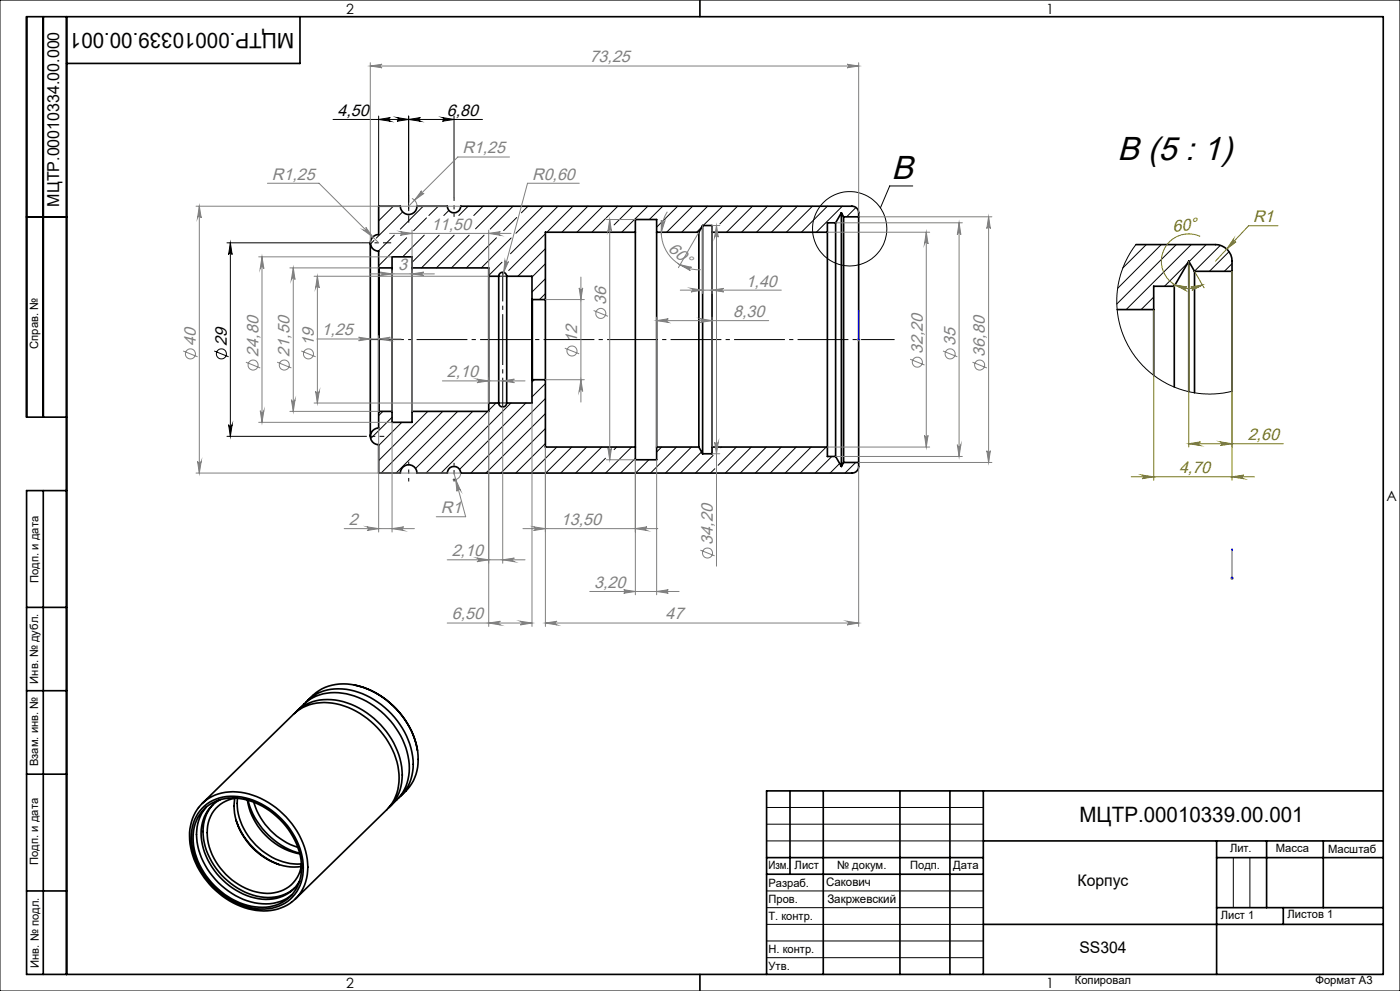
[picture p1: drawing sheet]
<svg xmlns="http://www.w3.org/2000/svg" width="420mm" height="297mm" viewBox="0 0 420 297" stroke-linecap="round" stroke-linejoin="round" font-family="sans-serif">
<g fill="none" stroke="#000" stroke-width=".3">
<path d="M0 0h420v297h-420zM113.6 34.8v27.1M113.6 35.8l3.5-.6a.55 .55 0 0 0-.5 .6 .55 .55 0 0 0 .5 .5zM119.1 35.2l3.5 .6-3.5 .5a.55 .55 0 0 0 .5-.5 .55 .55 0 0 0-.5-.6zM122.6 35.8l3.5-.6a.55 .55 0 0 0-.5 .6 .55 .55 0 0 0 .5 .5zM122.6 34.8v27.8M132.7 35.2l3.5 .6-3.5 .5a.55 .55 0 0 0 .5-.5 .55 .55 0 0 0-.5-.6zM136.2 34.8v24.5M144.7 35.8h-44.8M273.8 55.7h-6.9l-2.8 6.6M68.1 72.8h40.5M69.1 72.8v58"/>
<path d="M69.1 72.8l.5 3.5a.53 .53 0 0 0-.5-.5 .53 .53 0 0 0-.5 .5zM112.2 72.1l-1.1 1.1M118 61.8l-4.4 4.4M118.3 70.5l-4.8 4.8M120.8 63.5l-7.9 7.9M122 71.3l-8.4 8.4M127 61.8l-6.9 6.9M127.3 70.5l-6.3 6.2M128 65.3l-3.9 3.8M131.5 61.8l-2.8 2.8M131.8 70.5l-8.2 8.1M134.7 63.1l-1.6 1.5"/>
<path d="M136.2 70.5l-9.8 9.8M140.4 61.8l-2.7 2.8M140.8 70.5l-9.9 9.8M144.9 61.8l-2.8 2.8M145.2 70.5l-9.8 9.8M148.9 71.3l-9 9M149.4 61.8l-6.7 6.8M150.6 78.6l-4 4M153.4 71.3l-9 9M153.9 61.8l-6.9 6.9M155 65.2l-3.9 3.9M158.4 61.8l-2 2"/>
<path d="M162.9 61.8l-8.1 8.1M163.6 70.1l-11 11M163.6 74.5l-8.2 8.3M163.6 79.1l-4 3.9M167.4 61.8l-14.3 14.3M171.9 61.8l-7.8 7.8M176.4 61.8l-7.8 7.8M180.9 61.8l-7.8 7.8M181.6 65.5l-4 4.1M185.3 61.8l-3.4 3.5M189.8 61.8l-5.6 5.6M194.3 61.8l-7.8 7.8"/>
<path d="M198.8 61.8l-4 4M203.3 61.8l-6.3 6.3M207.8 61.8l-7.8 7.8M210.6 68l-1.6 1.6M212.3 61.8l-7.8 7.8M213.6 69.4v.1M216.8 61.8l-5.8 5.8M221.3 61.8l-5.3 5.3M225.7 61.8l-7.8 7.8M230.3 61.8l-7.8 7.8M234.7 61.8l-7.8 7.8M239.2 61.8l-7.8 7.8"/>
<path d="M243.7 61.8l-7.8 7.8M248.2 61.8l-7.8 7.8M252.7 61.8l-7.8 7.8M256.8 62.2l-2.8 2.8M340.8 73.3l-1.9 2.7-2.1 4.3-1.3 4.8-.5 4.1 .2 4.3 .8 4.2 1.5 4 2.1 3.9 2.3 3 3.2 3.1 3.6 2.5 3.8 1.9 4.8 1.4 3.6 .5h4.8l3.9-.7M343.9 73.3l-7.1 7M348.4 73.3l-13.1 13.1M352.9 73.3l-17.9 17.8M356.3 78.8l-6.9 7M357.4 73.3l-19.5 19.5M361.8 73.3l-5.1 5.2M366.1 73.5l-7.7 7.8"/>
<path d="M368.7 75.4l-5.9 5.9M369.6 79l-2.3 2.3M117.6 80.1l-.2 .2M163.6 83.5l-4 4M163.6 88l-1.7 1.8M346.1 89l-3.8 3.8M64.3 105.2l4.3 1.7M160.3 113.8l-.7 .7M163.6 119.4l-22.3 22.4M163.6 115l-4 4M68.1 130.8h40.5M68.6 127.3a.53 .53 0 0 0 .5 .5 .53 .53 0 0 0 .5-.5l-.5 3.5z"/>
<path d="M114.9 123.3l-1.3 1.3M117.6 125.1l-6.4 6.3M120.5 126.6l-6.9 6.9M123.9 123.3l-.3 .2M128.3 123.3l-14.7 14.7M132.8 123.3l-18.5 18.5M137.3 123.3l-18.5 18.5M141.8 123.3l-17.1 17.1M146.3 123.3l-18.5 18.5M148.8 120.8l-2.2 2.2M153.3 120.8l-21 21M157.8 120.8l-19.9 19.9"/>
<path d="M163.6 124l-17.8 17.8M163.6 128.4l-13.4 13.4M163.6 132.9l-8.9 8.9M167 134l-7.8 7.8M171.5 134l-7.8 7.8M176 134l-7.8 7.8M180.5 134l-7.8 7.8M181.6 137.3l-4.4 4.5M185 134l-.8 .8M189.5 134l-7.8 7.8M190.6 137.4l-4.4 4.4M194.7 137.8l-4 4"/>
<path d="M198.5 134l-1.5 1.5M203 134l-7.8 7.8M207.4 134l-7.8 7.8M210.5 135.4l-6.4 6.4M213.9 136.5l-5.3 5.3M216.4 134l-.2 .2M220.9 134l-5.5 5.4M225.4 134l-7.8 7.8M229.9 134l-7.8 7.8M234.4 134l-7.8 7.8M238.9 134l-7.8 7.8M243.3 134l-7.8 7.8"/>
<path d="M247.9 134l-7.8 7.8M249.6 136.8l-5.1 5M251.9 138.9l-2.9 2.9M256.7 138.6l-3.2 3.2M214.5 140.5l-1.4 1.3M230 242h65M230 247h65M230 252h65M370 257v15M375 257v15M230 267h65M230 272h65"/>
<path d="M230 277h65M230 282h65M230 287h65"/>
<circle cx="254.9" cy="68.6" r="11.1"/>
<circle cx="66.4" cy="106.1" r="1.51"/>
</g>
<g fill="none" stroke="#000" stroke-width=".5">
<path d="M13 5v120M20 5v287M90 5v14h-70M210 0v5M8 65h12M111.1 72.8v58M190.6 69.6v64.4M190.6 69.6h-27v20.2M190.6 69.6v-3.8h6.4v3.8M197 69.6v64.4M197 69.6h12.7M209.7 69.6v64.4"/>
<path d="M210.8 67.6v68.4M210.8 67.6h2.8v2M210.8 67.6l-1.1 2M213.6 69.6v64.4M213.6 69.6h34.6M248.2 69.6v64.4M250.7 66.8v70M250.7 66.8h-2.5v2.8M252.4 63.8v76M252.4 63.8l.7 1.2M252.4 63.8l-1.7 3M253.1 65v73.6"/>
<path d="M253.1 65h4.5M257.6 65a2.34 2.34 0 0 0-1.6-3.2h-117.8a2.01 2.01 0 0 1-2 2 2.01 2.01 0 0 1-2-2h-9.1a2.5 2.5 0 0 1-2.5 2.5 2.5 2.5 0 0 1-2.5-2.5h-6.5v8.5a2.49 2.49 0 0 0-2.5 2.5 2.49 2.49 0 0 0 2.5 2.5v4.9M257.6 65v73.6M340.8 73.3h23.8a4.9 4.9 0 0 1 5 5v3M356.6 78.3v39.1M356.6 78.3l1.8 3M356.6 78.3l-4.3 7.5M113.6 80.2l.1 .1M113.6 80.2v43.2M113.7 80.3v43M113.7 80.3h3.9M117.6 80.3v43"/>
<path d="M117.6 80.3v-3.3h6v3.3M123.6 80.3v43M123.6 80.3h23v2.5M146.6 82.8v38M146.6 82.8h3M149.6 82.8a1.2 1.2 0 0 1 1.2-1.2 1.2 1.2 0 0 1 1.2 1.2M149.6 82.8v38M152 82.8v38M152 82.8h7.6v6.9M159.6 89.7l.1 .1M159.6 89.7v24.2M159.7 89.8v24"/>
<path d="M159.7 89.8h3.9M163.6 89.8v24M335.1 92.8h11M346.1 92.8v19.7M352.3 85.8v30.2M352.3 85.8h-6.2v7M358.4 81.3v36.4M358.4 81.3h11.2M369.6 81.3v36M159.6 113.9v6.9h-7.6M159.7 113.8l-.1 .1M159.7 113.8h3.9"/>
<path d="M163.6 113.8v20.2h27M20 125h-12v-120h407v287h-407v-145h12M113.6 123.4v4.9a2.49 2.49 0 0 0-2.5 2.5 2.49 2.49 0 0 0 2.5 2.5v8.4l6.5 .1a2.5 2.5 0 0 1 2.5-2.5 2.5 2.5 0 0 1 2.5 2.5h9.1a2.01 2.01 0 0 1 2-2 2.01 2.01 0 0 1 2 2h117.4a1.99 1.99 0 0 0 2-2v-1.2M113.7 123.3l-.1 .1M113.7 123.3h3.9M117.6 123.3v3.3h6v-3.3M146.6 120.8h3M146.6 120.8v2.5h-23M149.6 120.8a1.2 1.2 0 0 0 1.2 1.2 1.2 1.2 0 0 0 1.2-1.2M190.6 134v3.8h6.4v-3.8M197 134h12.7M209.7 134l1.1 2"/>
<path d="M213.6 134h34.6M213.6 134v2h-2.8M248.2 134v2.8h2.5M250.7 136.8l1.7 3M253.1 138.6l-.7 1.2M253.1 138.6h4.5M13 147v145M8 182h12M8 207h12M88.5 213.6a14.3 14.3 0 0 1 15.7-2.9 24.4 24.4 0 0 1 16.5 21.6 13 13 0 0 1-4.2 9.9M89 213.1a14 14 0 0 1 9.1-5.4 22.5 22.5 0 0 1 20.7 10.6 18.3 18.3 0 0 1 2.5 18.3l-1.7 2.6-2.7 2.6M91.8 210.5a13.8 13.8 0 0 1 14.5-3.4 24.5 24.5 0 0 1 17.7 22 13 13 0 0 1-4.4 10"/>
<path d="M92.3 209.9a14.6 14.6 0 0 1 16.7-3.9 24.9 24.9 0 0 1 16.4 20.4 13.7 13.7 0 0 1-5.2 12.1M106.3 205.3a24.8 24.8 0 0 1 18.9 19.6M8 232h12M66 239.7a11.5 11.5 0 0 0-5.3 13.4 21.4 21.4 0 0 0 19 16.5 11 11 0 0 0 10.2-5.5M70.4 239.3a18.3 18.3 0 0 0 9.3 17.9 15.6 15.6 0 0 0 10.7 2.5M70.8 239.2a9.9 9.9 0 0 0-8.6 11.4 19.5 19.5 0 0 0 18 17.2 9.9 9.9 0 0 0 10.3-8.4M71.2 239.3a18.9 18.9 0 0 0 10.4 17.6 16.4 16.4 0 0 0 8.8 2M74.2 239.8a19.9 19.9 0 0 0 15.8 16.1M74.4 239.8a22.7 22.7 0 0 0 15.5 15.9M237 237v25M247 237v55M270 237v55"/>
<path d="M285 237v55M295 237v55M415 237h-185v55M60.6 242.3a13.5 13.5 0 0 1 14.2-2.9 23.2 23.2 0 0 1 16.2 20.7 11.8 11.8 0 0 1-13.9 12.3 23.1 23.1 0 0 1-19.7-21.4 12.3 12.3 0 0 1 3.2-8.7zM60.7 240.8l27.4-26.8a14.4 14.4 0 0 1 15.2-2.4 24.8 24.8 0 0 1 16.4 20.4 13.4 13.4 0 0 1-3.7 10.7l-27.4 26.7M61.2 242.6a13.3 13.3 0 0 1 14.2-2.5 22.5 22.5 0 0 1 15.1 19.9 11.5 11.5 0 0 1-14 11.8 22.4 22.4 0 0 1-18.6-20.7 11.8 11.8 0 0 1 3.3-8.5zM61.9 241.9a13.7 13.7 0 0 0-1.9 14 22.6 22.6 0 0 0 18.7 15 12.1 12.1 0 0 0 8.9-2.7M63.9 241.2a13.1 13.1 0 0 0-2 13.6 21.5 21.5 0 0 0 18.4 14.2 11.6 11.6 0 0 0 8-2.8M70.8 245.9a21.9 21.9 0 0 0 12.9 13.2M76.2 240.4a20.2 20.2 0 0 0 13.2 13.6M230 257h65M295 252h120"/>
<path d="M365 252v40M365 257h50M380 252v20M397 252v20M8 267h12M87.5 270.4a13.4 13.4 0 0 0 4.5-14.1 24.4 24.4 0 0 0-22.1-19 12.7 12.7 0 0 0-13 14.4 24 24 0 0 0 22.2 21.3 13.5 13.5 0 0 0 8.3-2.6M230 262h65M295 277h120M365 272h50M385 272v5M210 292v5"/>
</g>
<g fill="none" stroke="#808080" stroke-width=".3">
<path d="M111.1 19.8l3.5-.5a.53 .53 0 0 0-.5 .5 .53 .53 0 0 0 .5 .5zM111.1 18.8v54M111.1 19.8h146.5M254.1 19.3l3.5 .5-3.5 .5a.53 .53 0 0 0 .5-.5 .53 .53 0 0 0-.5-.5zM257.6 18.8v45M80.2 54.9h15.5l17.9 17.9M123.6 59.5l1.2 1.1 .3 1.2M126.5 57.2a.52 .52 0 0 0 0 .7 .52 .52 0 0 0 .7 0l-2.8 2.1zM152.9 47.1h-15.6l-14.7 14.7M173.8 54.9h-15.5l-7.5 27.9M58.8 61.8h79.4M59.8 61.8l.6 3.5a.55 .55 0 0 0-.6-.5 .55 .55 0 0 0-.5 .5z"/>
<path d="M59.8 61.8v80M77.6 77h40M78.6 77l.6 3.5a.55 .55 0 0 0-.6-.5 .55 .55 0 0 0-.5 .5zM78.6 77v49.6M109 68.9a.55 .55 0 0 0 .7 0 .55 .55 0 0 0 0-.7l2.1 2.8zM116.9 70h36.4M120.1 69.4l3.5 .6-3.5 .5a.55 .55 0 0 0 .5-.5 .55 .55 0 0 0-.5-.6zM123.6 69v54.3M146.6 70l3.5-.6a.55 .55 0 0 0-.5 .6 .55 .55 0 0 0 .5 .5zM146.6 69v51.8M151.5 78.1a.55 .55 0 0 0 .4 .6 .55 .55 0 0 0 .6-.3l-1.4 3.2zM181.9 65.8h8.7"/>
<path d="M182.9 65.8v72M182.9 65.8l.5 3.5a.53 .53 0 0 0-.5-.5 .53 .53 0 0 0-.5 .5zM198.4 66a.56 .56 0 0 0 .4 .6 .56 .56 0 0 0 .7-.4l-1.1 3.4zM200.2 63.5a11.2 11.2 0 0 0-.3 11.7 11.2 11.2 0 0 0 10.3 5.6M204 79.3l3.5 .8a.53 .53 0 0 0-.7 .3 .53 .53 0 0 0 .3 .7zM209.7 69.6l-6.2 10.6M210.8 67.6v20.4M214.9 67.6l.6 3.5a.55 .55 0 0 0-.6-.5 .55 .55 0 0 0-.5 .5zM214.9 67.6v102.1M215.9 67.6h-2.3v20.4M248.2 69.6h30.7M250.7 66.8h38"/>
<path d="M257.6 65h40M277.9 69.6l.5 3.5a.53 .53 0 0 0-.5-.5 .53 .53 0 0 0-.5 .5zM277.9 69.6v64.4M287.7 66.8l.6 3.5a.53 .53 0 0 0-.6-.5 .53 .53 0 0 0-.5 .5zM287.7 66.8v70M296.6 65l.5 3.5a.53 .53 0 0 0-.5-.5 .53 .53 0 0 0-.5 .5zM296.6 65v73.6M87 80.3h26.7M88 80.3l.5 3.5a.55 .55 0 0 0-.5-.5 .55 .55 0 0 0-.6 .5zM88 80.3v43M94.2 82.8h52.4M95.2 82.8l.6 3.5a.55 .55 0 0 0-.6-.5 .55 .55 0 0 0-.5 .5z"/>
<path d="M95.2 82.8v38M110.9 82.1h19.4M114.1 81.6l3.5 .5-3.5 .5a.53 .53 0 0 0 .5-.5 .53 .53 0 0 0-.5-.5zM117.6 81.1v42.2M123.6 82.1l3.5-.5a.53 .53 0 0 0-.5 .5 .53 .53 0 0 0 .5 .5zM163.6 89.8h11.7M173.7 86.3a.53 .53 0 0 0 .6 .5 .53 .53 0 0 0 .5-.5l-.5 3.5zM174.3 83v37.5M178.1 93.1l4.3 1.7M197 96.1l3.5-.6a.55 .55 0 0 0-.5 .6 .55 .55 0 0 0 .5 .5zM197 95.1v38.9M197 96.1h33.6"/>
<path d="M204.1 87h30.3M207.3 86.4l3.5 .6-3.5 .5a.53 .53 0 0 0 .5-.5 .53 .53 0 0 0-.5-.6zM210.1 95.5l3.5 .6-3.5 .5a.55 .55 0 0 0 .5-.5 .55 .55 0 0 0-.5-.6zM213.6 87l3.5-.6a.53 .53 0 0 0-.5 .6 .53 .53 0 0 0 .5 .5zM213.6 95.1v38.9M55 105.2l4.3 1.7M73.8 108.5l4.3 1.8M83.1 108.5l4.3 1.8M87.4 119.8a.55 .55 0 0 0 .6 .5 .55 .55 0 0 0 .5-.5l-.5 3.5zM90.4 105.2l4.3 1.7M94.7 117.3a.55 .55 0 0 0 .5 .5 .55 .55 0 0 0 .6-.5l-.6 3.5zM95.1 101.6h25.2"/>
<path d="M107.6 101.1l3.5 .5-3.5 .5a.53 .53 0 0 0 .5-.5 .53 .53 0 0 0-.5-.5zM113.6 101.6l3.5-.5a.53 .53 0 0 0-.5 .5 .53 .53 0 0 0 .5 .5zM113.6 100.6v22.8M132.7 114.2h24.8M143.1 113.6l3.5 .6-3.5 .5a.53 .53 0 0 0 .5-.5 .53 .53 0 0 0-.5-.6zM150.8 114.2l3.5-.6a.53 .53 0 0 0-.5 .6 .53 .53 0 0 0 .5 .5zM163.6 113.8h11.7M169.4 104.3l4.3 1.7M174.3 113.8l.5 3.5a.53 .53 0 0 0-.5-.5 .53 .53 0 0 0-.6 .5zM257.1 101.8h1M257.2 101.4l.8 .7M257.6 101.3v1"/>
<path d="M258 101.4l-.8 .7M273 107.7l4.4 1.7M282.9 105.2l4.3 1.7M291.7 108.5l4.4 1.8M59.3 138.3a.55 .55 0 0 0 .5 .5 .55 .55 0 0 0 .6-.5l-.6 3.5zM77.6 126.6h40v32.9M78.1 123.1a.55 .55 0 0 0 .5 .5 .55 .55 0 0 0 .6-.5l-.6 3.5zM87 123.3h26.7M94.2 120.8h52.4M113.6 128.3v31.2M146.6 123.3v64.4M150.8 122v46.8"/>
<path d="M159.6 120.8v66.9M163.6 134v53.7M181.9 137.8h8.7v40.5M182.4 134.3a.53 .53 0 0 0 .5 .5 .53 .53 0 0 0 .5-.5l-.5 3.5zM197 137.8v40.5M213.6 136h2.3M214.4 132.5a.55 .55 0 0 0 .5 .5 .55 .55 0 0 0 .6-.5l-.6 3.5zM248.2 134h30.7M250.7 136.8h38M257.6 139.8v47.9M257.6 138.6h40M277.4 130.5a.53 .53 0 0 0 .5 .5 .53 .53 0 0 0 .5-.5l-.5 3.5z"/>
<path d="M287.2 133.3a.53 .53 0 0 0 .5 .5 .53 .53 0 0 0 .6-.5l-.6 3.5zM296.1 135.1a.53 .53 0 0 0 .5 .5 .53 .53 0 0 0 .5-.5l-.5 3.5zM58.8 141.8h79.4M103.3 158.4h21M110.1 157.9l3.5 .5-3.5 .6a.55 .55 0 0 0 .5-.6 .55 .55 0 0 0-.5-.5zM117.6 158.4l3.5-.5a.55 .55 0 0 0-.5 .5 .55 .55 0 0 0 .5 .6zM136.2 141.8l3.5 13.1h-8.8M136.7 143.7l1.4 3.3a.55 .55 0 0 0-.6-.4 .55 .55 0 0 0-.4 .6zM138.2 141.8a2.05 2.05 0 0 1-2.4 2M156.9 158.4h40.4M160.1 157.9l3.5 .5-3.5 .6a.55 .55 0 0 0 .5-.6 .55 .55 0 0 0-.5-.5zM190.6 158.4l3.5-.5a.55 .55 0 0 0-.5 .5 .55 .55 0 0 0 .5 .6z"/>
<path d="M134.2 167.8h23.3M143.1 167.2l3.5 .6-3.5 .5a.55 .55 0 0 0 .5-.5 .55 .55 0 0 0-.5-.6zM150.8 167.8l3.5-.6a.55 .55 0 0 0-.5 .6 .55 .55 0 0 0 .5 .5zM176.9 177.3h26.8M187.1 176.7l3.5 .6-3.5 .5a.53 .53 0 0 0 .5-.5 .53 .53 0 0 0-.5-.6zM197 177.3l3.5-.6a.53 .53 0 0 0-.5 .6 .53 .53 0 0 0 .5 .5zM210.1 164.9l4.3 1.7M369.1 173.3h1M369.3 172.9l.7 .7M369.6 172.8v1M370 172.9l-.7 .7M134.2 186.7h25.4"/>
<path d="M146.6 186.7l3.5-.5a.55 .55 0 0 0-.5 .5 .55 .55 0 0 0 .5 .6zM156.1 186.2l3.5 .5-3.5 .6a.55 .55 0 0 0 .5-.6 .55 .55 0 0 0-.5-.5zM163.6 186.7l3.5-.5a.55 .55 0 0 0-.5 .5 .55 .55 0 0 0 .5 .6zM163.6 186.7h94M254.1 186.2l3.5 .5-3.5 .6a.55 .55 0 0 0 .5-.6 .55 .55 0 0 0-.5-.5z"/>
<circle cx="180.2" cy="93.9" r="1.51"/>
<circle cx="57.1" cy="106.1" r="1.51"/>
<circle cx="75.9" cy="109.4" r="1.51"/>
<circle cx="85.3" cy="109.4" r="1.5"/>
<circle cx="92.5" cy="106.1" r="1.51"/>
<circle cx="171.6" cy="105.2" r="1.51"/>
<circle cx="275.2" cy="108.5" r="1.51"/>
<circle cx="285" cy="106.1" r="1.51"/>
<circle cx="293.9" cy="109.4" r="1.51"/>
<circle cx="212.2" cy="165.7" r="1.5"/>
</g>
<path d="M257.6 93v.4v-.4M257.6 93v8.8M257.6 101.7v.2zM257.6 101.8h.1M369.6 173.2v.2zM369.6 164.5v.4v-.4M369.6 173.3h.1M369.6 164.5v8.8" fill="none" stroke="#00f" stroke-width=".3"/>
<g fill="none" stroke="#808000" stroke-width=".3">
<path d="M356.6 78.3v55.7M360 70.8a8.2 8.2 0 0 0-11.6 7.9 8.2 8.2 0 0 0 12.3 6.7M370 71.7a.54 .54 0 0 0 .1 .7 .54 .54 0 0 0 .7 .1l-2.8 2.1zM383.4 67.7h-8.8l-10 10.6M346.1 92.8v51.1M352.5 85.4l3.5 .6a.54 .54 0 0 0-.7 .3 .54 .54 0 0 0 .4 .7zM352.6 85.3l-.6 1M357.2 86l3.5-.6-3.1 1.6a.54 .54 0 0 0 .3-.6 .54 .54 0 0 0-.7-.4zM358.4 81.3l2.8 5M369.6 81.3v62.6M356.6 133h28.4M356.6 133l3.5-.6a.55 .55 0 0 0-.5 .6 .55 .55 0 0 0 .5 .5z"/>
<path d="M366.1 132.4l3.5 .6-3.5 .5a.55 .55 0 0 0 .5-.5 .55 .55 0 0 0-.5-.6zM339.4 142.9h36.9M342.6 142.4l3.5 .5-3.5 .6a.55 .55 0 0 0 .5-.6 .55 .55 0 0 0-.5-.5zM369.6 142.9l3.5-.5a.55 .55 0 0 0-.5 .5 .55 .55 0 0 0 .5 .6z"/>
</g>
<path d="M108.6 72.8h8.8" fill="none" stroke="#000" stroke-width=".3" stroke-dasharray="15.2 1.3 1.3 1.3" stroke-dashoffset="12.8" stroke-linecap="butt"/>
<path d="M111.1 101.8h157.3" fill="none" stroke="#000" stroke-width=".3" stroke-dasharray="15.2 1.3 1.3 1.3" stroke-dashoffset="5.2" stroke-linecap="butt"/>
<path d="M122.6 66.7v-8.1" fill="none" stroke="#000" stroke-width=".3" stroke-dasharray="15.2 1.3 1.3 1.3" stroke-dashoffset="13.1" stroke-linecap="butt"/>
<path d="M136.2 65v-5.7" fill="none" stroke="#000" stroke-width=".3" stroke-dasharray="15.2 1.3 1.3 1.3" stroke-dashoffset="14.3" stroke-linecap="butt"/>
<path d="M122.6 138.4v5.9" fill="none" stroke="#000" stroke-width=".3" stroke-dasharray="15.2 1.3 1.3 1.3" stroke-dashoffset="14.2" stroke-linecap="butt"/>
<path d="M136.2 138.7v5.6" fill="none" stroke="#000" stroke-width=".3" stroke-dasharray="15.2 1.3 1.3 1.3" stroke-dashoffset="14.4" stroke-linecap="butt"/>
<path d="M115.3 130.8h-6.7" fill="none" stroke="#000" stroke-width=".3" stroke-dasharray="15.2 1.3 1.3 1.3" stroke-dashoffset="13.8" stroke-linecap="butt"/>
<path d="M150.8 81.6v40.4" fill="none" stroke="#000" stroke-width=".3" stroke-dasharray="15.2 1.3 1.3 1.3" stroke-dashoffset="6.5" stroke-linecap="butt"/>
<path d="M149.6 82.8h2.4M149.6 120.8h2.4" fill="none" stroke="#000" stroke-width=".3" stroke-dasharray="15.2 1.3 1.3 1.3" stroke-linecap="butt"/>
<g fill="#000">
<path d="M119.1 35.2l3.5 .6-3.5 .5a.55 .55 0 0 0 .5-.5 .55 .55 0 0 0-.5-.6zM113.6 35.8l3.5-.6a.55 .55 0 0 0-.5 .6 .55 .55 0 0 0 .5 .5z"/>
<path d="M122.6 35.8l3.5-.6a.55 .55 0 0 0-.5 .6 .55 .55 0 0 0 .5 .5zM132.7 35.2l3.5 .6-3.5 .5a.55 .55 0 0 0 .5-.5 .55 .55 0 0 0-.5-.6z"/>
<path d="M69.1 72.8l.5 3.5a.53 .53 0 0 0-.5-.5 .53 .53 0 0 0-.5 .5zM68.6 127.3a.53 .53 0 0 0 .5 .5 .53 .53 0 0 0 .5-.5l-.5 3.5z"/>
</g>
<path d="M150.8 114.2l3.5-.6a.53 .53 0 0 0-.5 .6 .53 .53 0 0 0 .5 .5zM143.1 113.6l3.5 .6-3.5 .5a.53 .53 0 0 0 .5-.5 .53 .53 0 0 0-.5-.6zM150.8 167.8l3.5-.6a.55 .55 0 0 0-.5 .6 .55 .55 0 0 0 .5 .5zM143.1 167.2l3.5 .6-3.5 .5a.55 .55 0 0 0 .5-.5 .55 .55 0 0 0-.5-.6z" fill="#808080"/>
<g fill="#00f">
<path d="M257.6 101.7v.2zM257.6 93v.4z"/>
<path d="M369.6 173.2v.2zM369.6 164.5v.4z"/>
</g>
<g fill="#808000">
<path d="M366.1 132.4l3.5 .6-3.5 .5a.55 .55 0 0 0 .5-.5 .55 .55 0 0 0-.5-.6zM356.6 133l3.5-.6a.55 .55 0 0 0-.5 .6 .55 .55 0 0 0 .5 .5z"/>
<path d="M342.6 142.4l3.5 .5-3.5 .6a.55 .55 0 0 0 .5-.6 .55 .55 0 0 0-.5-.5zM369.6 142.9l3.5-.5a.55 .55 0 0 0-.5 .5 .55 .55 0 0 0 .5 .6zM370 71.7l-2 2.9 2.8-2.1a.54 .54 0 0 1-.7 0 .54 .54 0 0 1-.1-.8z"/>
<path d="M352.5 85.4l3.5 .6a.54 .54 0 0 0-.7 .3 .54 .54 0 0 0 .4 .7zM357.2 86l3.5-.6-3.1 1.6a.54 .54 0 0 0 .3-.6 .54 .54 0 0 0-.7-.4z"/>
</g>
<g fill="#808080">
<path d="M123.6 82.1l3.5-.5a.53 .53 0 0 0-.5 .5 .53 .53 0 0 0 .5 .5zM114.1 81.6l3.5 .5-3.5 .5a.53 .53 0 0 0 .5-.5 .53 .53 0 0 0-.5-.5z"/>
<path d="M254.1 19.3l3.5 .5-3.5 .5a.53 .53 0 0 0 .5-.5 .53 .53 0 0 0-.5-.5zM111.1 19.8l3.5-.5a.53 .53 0 0 0-.5 .5 .53 .53 0 0 0 .5 .5zM254.1 186.2l3.5 .5-3.5 .6a.55 .55 0 0 0 .5-.6 .55 .55 0 0 0-.5-.5zM163.6 186.7l3.5-.5a.55 .55 0 0 0-.5 .5 .55 .55 0 0 0 .5 .6zM210.1 95.5l3.5 .6-3.5 .5a.55 .55 0 0 0 .5-.5 .55 .55 0 0 0-.5-.6zM197 96.1l3.5-.6a.55 .55 0 0 0-.5 .6 .55 .55 0 0 0 .5 .5zM113.6 101.6l3.5-.5a.53 .53 0 0 0-.5 .5 .53 .53 0 0 0 .5 .5zM107.6 101.1l3.5 .5-3.5 .5a.53 .53 0 0 0 .5-.5 .53 .53 0 0 0-.5-.5zM146.6 70l3.5-.6a.55 .55 0 0 0-.5 .6 .55 .55 0 0 0 .5 .5zM120.1 69.4l3.5 .6-3.5 .5a.55 .55 0 0 0 .5-.5 .55 .55 0 0 0-.5-.6z"/>
<path d="M109.7 68.2a.55 .55 0 0 1 0 .7 .55 .55 0 0 1-.7 0l2.8 2.1zM207.3 86.4l3.5 .6-3.5 .5a.53 .53 0 0 0 .5-.5 .53 .53 0 0 0-.5-.6zM213.6 87l3.5-.6a.53 .53 0 0 0-.5 .6 .53 .53 0 0 0 .5 .5zM160.1 157.9l3.5 .5-3.5 .6a.55 .55 0 0 0 .5-.6 .55 .55 0 0 0-.5-.5zM190.6 158.4l3.5-.5a.55 .55 0 0 0-.5 .5 .55 .55 0 0 0 .5 .6zM187.1 176.7l3.5 .6-3.5 .5a.53 .53 0 0 0 .5-.5 .53 .53 0 0 0-.5-.6zM197 177.3l3.5-.6a.53 .53 0 0 0-.5 .6 .53 .53 0 0 0 .5 .5zM110.1 157.9l3.5 .5-3.5 .6a.55 .55 0 0 0 .5-.6 .55 .55 0 0 0-.5-.5zM117.6 158.4l3.5-.5a.55 .55 0 0 0-.5 .5 .55 .55 0 0 0 .5 .6zM146.6 186.7l3.5-.5a.55 .55 0 0 0-.5 .5 .55 .55 0 0 0 .5 .6zM156.1 186.2l3.5 .5-3.5 .6a.55 .55 0 0 0 .5-.6 .55 .55 0 0 0-.5-.5zM151.5 78.1l-.4 3.5 1.4-3.2a.55 .55 0 0 1-.6 .4 .55 .55 0 0 1-.4-.7zM136.7 143.7l.4 3.5a.55 .55 0 0 1 .4-.6 .55 .55 0 0 1 .6 .4zM126.5 57.2l-2.1 2.8 2.8-2.1a.52 .52 0 0 1-.7 0 .52 .52 0 0 1 0-.7z"/>
<path d="M182.9 65.8l.5 3.5a.53 .53 0 0 0-.5-.5 .53 .53 0 0 0-.5 .5zM182.4 134.3a.53 .53 0 0 0 .5 .5 .53 .53 0 0 0 .5-.5l-.5 3.5zM78.6 77l.6 3.5a.55 .55 0 0 0-.6-.5 .55 .55 0 0 0-.5 .5zM78.1 123.1a.55 .55 0 0 0 .5 .5 .55 .55 0 0 0 .6-.5l-.6 3.5z"/>
<path d="M59.8 61.8l.6 3.5a.55 .55 0 0 0-.6-.5 .55 .55 0 0 0-.5 .5zM59.3 138.3a.55 .55 0 0 0 .5 .5 .55 .55 0 0 0 .6-.5l-.6 3.5zM277.9 69.6l.5 3.5a.53 .53 0 0 0-.5-.5 .53 .53 0 0 0-.5 .5zM277.4 130.5a.53 .53 0 0 0 .5 .5 .53 .53 0 0 0 .5-.5l-.5 3.5zM214.9 67.6l.6 3.5a.55 .55 0 0 0-.6-.5 .55 .55 0 0 0-.5 .5zM214.4 132.5a.55 .55 0 0 0 .5 .5 .55 .55 0 0 0 .6-.5l-.6 3.5zM173.7 86.3a.53 .53 0 0 0 .6 .5 .53 .53 0 0 0 .5-.5l-.5 3.5zM174.3 113.8l.5 3.5a.53 .53 0 0 0-.5-.5 .53 .53 0 0 0-.6 .5zM88 80.3l.5 3.5a.55 .55 0 0 0-.5-.5 .55 .55 0 0 0-.6 .5zM87.4 119.8a.55 .55 0 0 0 .6 .5 .55 .55 0 0 0 .5-.5l-.5 3.5zM95.2 82.8l.6 3.5a.55 .55 0 0 0-.6-.5 .55 .55 0 0 0-.5 .5zM94.7 117.3a.55 .55 0 0 0 .5 .5 .55 .55 0 0 0 .6-.5l-.6 3.5zM296.6 65l.5 3.5a.53 .53 0 0 0-.5-.5 .53 .53 0 0 0-.5 .5zM296.1 135.1a.53 .53 0 0 0 .5 .5 .53 .53 0 0 0 .5-.5l-.5 3.5zM287.7 66.8l.6 3.5a.53 .53 0 0 0-.6-.5 .53 .53 0 0 0-.5 .5zM287.2 133.3a.53 .53 0 0 0 .5 .5 .53 .53 0 0 0 .6-.5l-.6 3.5z"/>
<path d="M198.4 66a.56 .56 0 0 0 .4 .6 .56 .56 0 0 0 .7-.4l-1.1 3.4zM204 79.3l3.5 .8a.53 .53 0 0 0-.7 .3 .53 .53 0 0 0 .3 .7z"/>
</g>
<g font-size="10">
<text x="335.2" y="47.9">B (5 : 1)</text>
<text x="267.4" y="53.7">B</text>
</g>
<g font-size="6.3">
<text x="88.2" y="9.8" transform="rotate(-180 88.2 9.8)">МЦТР.00010339.00.001</text>
<text x="323.9" y="246.5">МЦТР.00010339.00.001</text>
</g>
<g font-size="5" fill="#808080">
<text x="176.9" y="18.7">73,25</text>
<text x="138.7" y="45.9">R1,25</text>
<text x="81.6" y="53.8">R1,25</text>
<text x="159.6" y="53.8">R0,60</text>
<text x="129.3" y="68.9">11,50</text>
<text x="200.3" y="75" transform="rotate(40 200.3 75)">60°</text>
<text x="119.5" y="81">3</text>
<text x="223.7" y="85.9">1,40</text>
<text x="181.8" y="91.4" transform="rotate(-90 181.8 91.4)">36</text>
<text x="219.9" y="95">8,30</text>
<text x="96.4" y="100.5">1,25</text>
<text x="58.7" y="103.6" transform="rotate(-90 58.7 103.6)">40</text>
<text x="77.5" y="106.9" transform="rotate(-90 77.5 106.9)">24,80</text>
<text x="86.9" y="106.9" transform="rotate(-90 86.9 106.9)">21,50</text>
<text x="94.1" y="103.6" transform="rotate(-90 94.1 103.6)">19</text>
<text x="173.2" y="102.7" transform="rotate(-90 173.2 102.7)">12</text>
<text x="276.8" y="106" transform="rotate(-90 276.8 106)">32,20</text>
<text x="286.6" y="103.6" transform="rotate(-90 286.6 103.6)">35</text>
<text x="295.5" y="106.9" transform="rotate(-90 295.5 106.9)">36,80</text>
<text x="134.1" y="113.1">2,10</text>
<text x="132.2" y="153.8">R1</text>
<text x="104.6" y="157.3">2</text>
<text x="168.3" y="157.3">13,50</text>
<text x="135.5" y="166.7">2,10</text>
<text x="213.9" y="163.2" transform="rotate(-90 213.9 163.2)">34,20</text>
<text x="178.3" y="176.2">3,20</text>
<text x="135.5" y="185.6">6,50</text>
<text x="199.7" y="185.6">47</text>
</g>
<g font-size="5">
<text x="101.3" y="34.7">4,50</text>
<text x="134.1" y="34.7">6,80</text>
<text x="68" y="103.6" transform="rotate(-90 68 103.6)">29</text>
</g>
<g font-size="5" fill="#808000">
<text x="352" y="69.5" transform="rotate(-6 352 69.5)">60°</text>
<text x="375.9" y="66.5">R1</text>
<text x="374.3" y="131.9">2,60</text>
<text x="353.7" y="141.8">4,70</text>
</g>
<text font-size="4.9" x="17.7" y="61.9" transform="rotate(-90 17.7 61.9)">МЦТР.00010334.00.000</text>
<g font-size="4.8">
<text x="323.3" y="265.7">Корпус</text>
<text x="323.8" y="285.6">SS304</text>
</g>
<g font-size="4.2">
<text x="103.8" y="4.2">2</text>
<text x="313.8" y="4.2">1</text>
<text x="415.9" y="150.2">A</text>
<text x="103.8" y="296.2">2</text>
<text x="313.8" y="296.2">1</text>
</g>
<g font-size="3.5">
<text x="247.9" y="265.6">Сакович</text>
<text x="248.2" y="270.6">Закржевский</text>
</g>
<g font-size="3.4">
<text x="11.5" y="104.5" transform="rotate(-90 11.5 104.5)">Справ. №</text>
<text x="11.6" y="174.7" transform="rotate(-90 11.6 174.7)">Подп. и дата</text>
<text x="11.4" y="204.9" transform="rotate(-90 11.4 204.9)">Инв. № дубл.</text>
<text x="11.4" y="229.6" transform="rotate(-90 11.4 229.6)">Взам. инв. №</text>
<text x="369" y="255.5">Лит.</text>
<text x="382.8" y="255.5">Масса</text>
<text x="398.4" y="255.6">Масштаб</text>
<text x="11.4" y="259.2" transform="rotate(-90 11.4 259.2)">Подп. и дата</text>
<text x="230.5" y="260.5">Изм.</text>
<text x="238.4" y="260.4">Лист</text>
<text x="251.1" y="260.4">№ докум.</text>
<text x="273" y="260.4">Подп.</text>
<text x="286" y="260.4">Дата</text>
<text x="230.5" y="265.7">Разраб.</text>
<text x="230.5" y="275.7">Т. контр.</text>
<text x="230.6" y="270.7">Пров.</text>
<text x="366.2" y="275.3">Лист 1</text>
<text x="386.3" y="275.2">Листов 1</text>
<text x="230.6" y="285.7">Н. контр.</text>
<text x="11.6" y="290" transform="rotate(-90 11.6 290)">Инв. № подл.</text>
<text x="230.6" y="290.7">Утв.</text>
<text x="322.5" y="295">Копировал</text>
<text x="394.6" y="295">Формат А3</text>
</g>
</svg>
